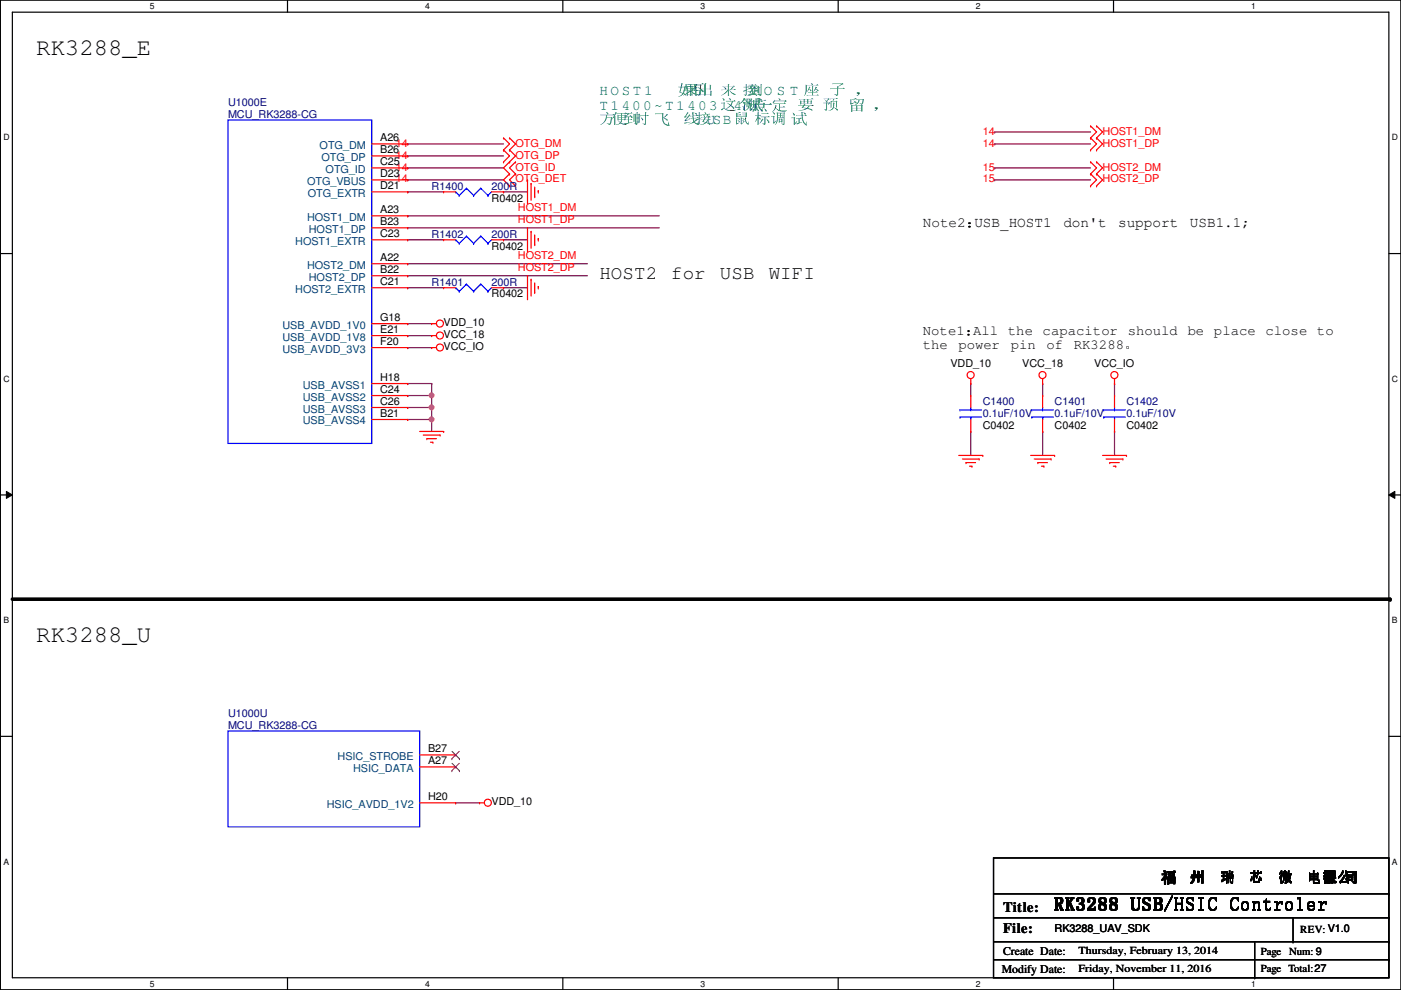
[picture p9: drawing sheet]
<svg xmlns="http://www.w3.org/2000/svg" width="297mm" height="210mm" viewBox="0 0 297 210" stroke-linecap="round" stroke-linejoin="round" font-family="sans-serif">
<path d="M.1 0h296.9v209.8h-296.9zM2.6 2.6h291.9v204.7h-291.9z" fill="none" stroke="#000" stroke-width=".25"/>
<g fill="#fff">
<path d="M31.8 .3h1v2h-1z"/>
<path d="M31.8 207.6h1v1.9h-1z"/>
</g>
<path d="M61 0v2.6M61 207.3v2.5" fill="none" stroke="#000" stroke-width=".25"/>
<g fill="#fff">
<path d="M90.1 .3h1v2h-1z"/>
<path d="M90.1 207.6h1v1.9h-1z"/>
</g>
<path d="M119.3 0v2.6M119.3 207.3v2.5" fill="none" stroke="#000" stroke-width=".25"/>
<g fill="#fff">
<path d="M148.5 .3h1v2h-1z"/>
<path d="M148.5 207.6h1v1.9h-1z"/>
</g>
<path d="M177.7 0v2.6M177.7 207.3v2.5" fill="none" stroke="#000" stroke-width=".25"/>
<g fill="#fff">
<path d="M206.9 .3h1v2h-1z"/>
<path d="M206.9 207.6h1v1.9h-1z"/>
</g>
<path d="M236.1 0v2.6M236.1 207.3v2.5" fill="none" stroke="#000" stroke-width=".25"/>
<g fill="#fff">
<path d="M265.3 .3h.9v2h-.9z"/>
<path d="M265.3 207.6h.9v1.9h-.9z"/>
<path d="M.7 28.2h1.3v1.9h-1.3z"/>
<path d="M295.1 28.2h1.3v1.9h-1.3z"/>
<path d="M.7 79.3h1.3v2h-1.3z"/>
<path d="M295.1 79.3h1.3v2h-1.3z"/>
</g>
<path d="M.1 53.8h2.5M294.5 53.8h2.5" fill="none" stroke="#000" stroke-width=".25"/>
<g fill="#fff">
<path d="M.7 130.5h1.2v2h-1.2z"/>
<path d="M295.1 130.5h1.2v2h-1.2z"/>
</g>
<path d="M.1 104.9h2.5M294.5 104.9h2.5" fill="none" stroke="#000" stroke-width=".25"/>
<path d="M1.4 104.2l1.2 .7-1.2 .8zM294.5 104.9l1.2-.7v1.5z" fill="#000"/>
<path d="M1.4 104.2l1.2 .7-1.2 .8zM294.5 104.9l1.2-.7v1.5z" fill="none" stroke="#000" stroke-width=".21"/>
<g fill="#fff">
<path d="M.7 181.7h1.2v2h-1.2z"/>
<path d="M295.1 181.7h1.2v2h-1.2z"/>
</g>
<path d="M.1 156.1h2.5M294.5 156.1h2.5" fill="none" stroke="#000" stroke-width=".25"/>
<path d="M2.6 127h292.1" fill="none" stroke="#000" stroke-width=".76"/>
<circle cx="294.7" cy="127" r=".38" fill="#000"/>
<path d="M86.4 35.6h.1M86.4 30.5h.1M86.4 35.6h20.4M86.4 30.5h20.4M86.4 83.9h.1M86.4 83.9h5.1" fill="none" stroke="#800040" stroke-width=".25"/>
<circle cx="91.5" cy="83.8" r=".49" fill="#f0f"/>
<circle cx="91.5" cy="83.8" r=".49" fill="none" stroke="#f0f" stroke-width=".25"/>
<path d="M86.4 81.3h.1M86.4 81.3h5.1M91.5 81.3h.1M91.5 88.9h.1M91.5 81.3v2.6M91.5 88.9v2.6" fill="none" stroke="#800040" stroke-width=".25"/>
<circle cx="91.5" cy="88.9" r=".49" fill="#f0f"/>
<circle cx="91.5" cy="88.9" r=".49" fill="none" stroke="#f0f" stroke-width=".25"/>
<path d="M86.4 88.9h.1M86.4 86.4h.1M86.4 86.4h5.1M91.5 86.4h.1M91.5 86.4v2.5h-5.1" fill="none" stroke="#800040" stroke-width=".25"/>
<circle cx="91.5" cy="86.4" r=".49" fill="#f0f"/>
<circle cx="91.5" cy="86.4" r=".49" fill="none" stroke="#f0f" stroke-width=".25"/>
<g fill="none" stroke="#800040" stroke-width=".25">
<path d="M86.4 33.1h.1M86.4 38.1h.1M86.4 33.1h20.4M86.4 38.1h20.4M210.9 28h.1M210.9 30.5h.1M210.9 35.6h.1M210.9 38.1h.1M210.9 38.1h20.3M210.9 28h20.3M210.9 30.5h20.3M210.9 35.6h20.3"/>
<path d="M86.4 40.7h.1M86.4 50.8h.1M86.4 45.8h.1M86.4 48.3h.1M86.4 55.9h.1M86.4 58.5h.1M86.4 40.7h7.7M86.4 50.8h7.7M86.4 45.8h53.4M86.4 48.3h53.4M86.4 55.9h38.1M86.4 58.5h38.1"/>
<path d="M106.8 40.7h.1M106.8 50.8h.1M106.8 40.7h5M106.8 50.8h5M86.4 73.7h.1M86.4 71.2h.1M86.4 68.6h.1M86.4 61h.1M86.4 73.7h5.1M86.4 71.2h5.1M86.4 68.6h5.1M86.4 61h7.7"/>
<path d="M106.8 61h.1M106.8 61h5M91.5 83.9h.1M91.5 83.9v2.5M205.8 81.3h.1M205.8 91.5h.1M205.8 81.3v2.6M205.8 91.5v5.1M221.1 81.3h.1M221.1 91.5h.1M221.1 81.3v2.6M221.1 91.5v5.1"/>
<path d="M236.3 81.3h.1M236.3 91.5h.1M236.3 81.3v2.6M236.3 91.5v5.1M96.6 170.2h.1M96.6 170.2h5.1"/>
</g>
<g fill="none" stroke="#f00" stroke-width=".25">
<path d="M78.8 30.5h7.6M78.8 33.1h7.6M78.8 38.1h7.6M78.8 35.6h7.6M86.4 30.5h.1M86.4 33.1h.1M86.4 38.1h.1M86.4 35.6h.1M106.8 31.8h.1M106.8 29.3h.1M106.8 34.3h.1M106.8 29.3l1.2 1.2-1.2 1.3"/>
<path d="M106.8 31.8l1.2 1.3-1.2 1.2M108 31.8h.1M108 29.3h.1M108 34.3h.1M108 36.9h.1M108 39.4h.1M108 29.3l1.3 1.2-1.3 1.3M108 31.8l1.3 1.3-2.5 2.5 1.2 1.3M108 36.9l-1.2 1.2 1.2 1.3M109.3 36.9h.1M109.3 34.3h.1M109.3 39.4h.1"/>
<path d="M109.3 34.3l-1.3 1.3 1.3 1.3M109.3 36.9l-1.3 1.2 1.3 1.3M111.8 38.1h.1M111.8 38.1v5.1M112.6 38.9h.1M112.6 38.9v3.6M113.4 39.7v2M231.2 29.3h.1M231.2 26.7h.1M231.2 31.8h.1M231.2 36.9h.1M231.2 34.3h.1"/>
<path d="M231.2 39.4h.1M231.2 26.7l1.3 1.3-1.3 1.3M231.2 29.3l1.3 1.2-1.3 1.3M231.2 34.3l1.3 1.3-1.3 1.3M231.2 36.9l1.3 1.2-1.3 1.3M232.5 29.3h.1M232.5 26.7h.1M232.5 31.8h.1M232.5 36.9h.1M232.5 34.3h.1M232.5 39.4h.1M232.5 26.7l1.3 1.3-1.3 1.3"/>
<path d="M232.5 29.3l1.3 1.2-1.3 1.3M232.5 34.3l1.3 1.3-1.3 1.3M232.5 36.9l1.3 1.2-1.3 1.3M78.8 40.7h7.6M78.8 45.8h7.6M78.8 48.3h7.6M78.8 55.9h7.6M78.8 58.5h7.6M78.8 50.8h7.6M86.4 40.7h.1M86.4 45.8h.1M86.4 48.3h.1"/>
<path d="M86.4 55.9h.1M86.4 58.5h.1M86.4 50.8h.1M94.1 40.7h.1M94.1 50.8h.1M94.1 40.7h2.5M94.1 50.8h2.5M104.2 40.7h2.6M104.2 50.8h2.6M106.8 40.7h.1M106.8 50.8h.1M111.8 58.5h.1"/>
<path d="M111.8 48.3h.1M111.8 48.3v5.1M111.8 58.5v5M112.6 59.2h.1M112.6 49.1h.1M112.6 49.1v3.5M112.6 59.2v3.6M113.4 41.7h.1M113.4 51.9h.1M113.4 49.8v2.1M113.4 60v2M114.1 40.4h.1"/>
<path d="M114.1 50.6h.1M114.1 40.4v.5M114.1 50.6v.5M78.8 73.7h7.6M78.8 68.6h7.6M78.8 71.2h7.6M78.8 61h7.6M86.4 61h.1M86.4 68.6h.1M86.4 73.7h.1M86.4 71.2h.1M91.5 73.7h.1"/>
<path d="M91.5 68.6h.1M91.5 71.2h.1M91.5 73.7h1M91.5 68.6h1M91.5 71.2h1M94.1 61h.1M94.1 61h2.5M104.2 61h2.6M106.8 61h.1M113.4 62h.1M114.1 60.7h.1M114.1 60.7v.6"/>
<path d="M78.8 81.3h7.6M78.8 83.9h7.6M78.8 86.4h7.6M78.8 88.9h7.6M86.4 81.3h.1M86.4 83.9h.1M86.4 86.4h.1M86.4 88.9h.1M89 91.5h5.1M89.7 92.2h3.6M90.5 93h.1M90.5 93h2"/>
<path d="M91.3 93.8h.5M91.8 93.8h.1M93.3 92.2h.1M94.1 91.5h.1M203.3 96.6h5.1M204 97.3h3.6M204.8 98.1h.1M204.8 98.1h2M205.6 98.8h.5M205.8 81.3h.1M205.8 91.5h.1M205.8 83.9h.1"/>
<path d="M205.8 80.3v1M205.8 83.9v2.5M205.8 88.9v2.6M206.1 98.8h.1M207.6 97.3h.1M208.4 96.6h.1M218.5 96.6h5.1M219.3 97.3h3.5M220 98.1h.1M220 98.1h2.1M220.8 98.8h.5M221.1 81.3h.1"/>
<path d="M221.1 91.5h.1M221.1 83.9h.1M221.1 80.3v1M221.1 83.9v2.5M221.1 88.9v2.6M221.3 98.8h.1M222.8 97.3h.1M223.6 96.6h.1M233.8 96.6h5M234.5 97.3h3.6M235.3 98.1h.1M235.3 98.1h2"/>
<path d="M236 98.8h.6M236.3 81.3h.1M236.3 91.5h.1M236.3 83.9h.1M236.3 80.3v1M236.3 83.9v2.5M236.3 88.9v2.6M236.6 98.8h.1M238.1 97.3h.1M238.8 96.6h.1M89 170.2h7.6M89 160.1h7.6"/>
<path d="M89 162.6h7.6M96.6 160.1h.1M96.6 162.6h.1M96.6 170.2h.1M101.7 170.2h.1M101.7 170.2h1"/>
<circle cx="93.3" cy="73.7" r=".75"/>
<circle cx="93.3" cy="68.6" r=".75"/>
<circle cx="93.3" cy="71.1" r=".75"/>
<circle cx="205.8" cy="79.5" r=".75"/>
<circle cx="221" cy="79.5" r=".75"/>
<circle cx="236.3" cy="79.5" r=".75"/>
<circle cx="103.4" cy="170.2" r=".75"/>
</g>
<g fill="none" stroke="#000" stroke-width=".25">
<path d="M210.6 181.9h83.9v25.4h-83.9zM210.6 189.5h83.9M210.6 194.6h83.9M210.6 199.7h83.9M266 199.7v7.6M274.1 199.7h.1M274.1 194.6v5.1M294.5 189.5h.1M294.5 194.6h.1M294.5 199.7h.1M210.6 203.5h83.9M266 207.3h.1"/>
<path d="M294.5 203.5h.1"/>
</g>
<g fill="none" stroke="#00f" stroke-width=".25">
<path d="M48.3 25.4h30.5v68.6h-30.5zM98.9 39.9h.1M98.9 39.9l1.5 1.5M98.9 39.9l-1.5 1.5M101.9 39.9h.1M101.9 39.9l1.6 1.5M101.9 39.9l-1.5 1.5M96.6 40.7h.1M96.6 50.8h.1M96.6 40.7l.8 .7M96.6 50.8l.8 .8M97.4 41.4h.1"/>
<path d="M97.4 51.6h.1M98.9 50.1h.1M98.9 50.1l1.5 1.5M98.9 50.1l-1.5 1.5M100.4 41.4h.1M100.4 51.6h.1M101.9 50.1h.1M101.9 50.1l1.6 1.5M101.9 50.1l-1.5 1.5M103.5 41.4h.1M103.5 51.6h.1M104.2 40.7l-.7 .7"/>
<path d="M104.2 50.8l-.7 .8M96.6 61h.1M96.6 61l.8 .8M97.4 61.8h.1M98.9 60.2h.1M98.9 60.2l1.5 1.6M98.9 60.2l-1.5 1.6M100.4 61.8h.1M101.9 60.2h.1M101.9 60.2l1.6 1.6M101.9 60.2l-1.5 1.6M103.5 61.8h.1"/>
<path d="M104.2 61l-.7 .8M203.5 86.9h.1M203.5 88.4h.1M203.5 86.9h4.6M203.5 88.4h4.6M205.8 88.4h.1M205.8 86.9h.1M205.8 86.4v.5M205.8 88.4v.5M218.8 86.9h.1M218.8 88.4h.1M218.8 86.9h4.5"/>
<path d="M218.8 88.4h4.5M221.1 88.4h.1M221.1 86.9h.1M221.1 86.4v.5M221.1 88.4v.5M234 86.9h.1M234 88.4h.1M234 86.9h4.6M234 88.4h4.6M236.3 88.4h.1M236.3 86.9h.1M236.3 86.4v.5"/>
<path d="M236.3 88.4v.5M48.3 155h40.7v20.3h-40.7z"/>
</g>
<path d="M95.8 159.3l1.6 1.6M97.4 159.3l-1.6 1.6M95.8 160.9h.1M95.8 163.4h.1M95.8 161.8l1.6 1.6M97.4 161.8l-1.6 1.6M97.4 160.9h.1M97.4 163.4h.1" fill="none" stroke="#804000" stroke-width=".21"/>
<circle cx="91.5" cy="83.8" r=".49" fill="#f0f"/>
<circle cx="91.5" cy="83.8" r=".49" fill="none" stroke="#f0f" stroke-width=".25"/>
<circle cx="91.5" cy="88.9" r=".49" fill="#f0f"/>
<circle cx="91.5" cy="88.9" r=".49" fill="none" stroke="#f0f" stroke-width=".25"/>
<circle cx="91.5" cy="86.4" r=".49" fill="#f0f"/>
<circle cx="91.5" cy="86.4" r=".49" fill="none" stroke="#f0f" stroke-width=".25"/>
<g font-size="5.1">
<text x="7.7" y="11.7">RK3288_E</text>
<text x="7.7" y="136.2">RK3288_U</text>
</g>
<g font-size="4.1">
<text x="127.1" y="59.2">HOST2</text>
<text x="142.3" y="59.2">for</text>
<text x="152.7" y="59.2">USB</text>
<text x="163" y="59.2">WIFI</text>
<text x="223.4" y="193">RK3288 USB/HSIC Controler</text>
</g>
<g font-size="3" fill="#008040">
<text x="127.1" y="20.2">H O S T 1</text>
<text x="127.1" y="23.3">T1400~T1403这4个个</text>
<text x="143.5" y="20.2">如如</text>
<text x="144.6" y="20.2">如如 如 如</text>
<text x="145.7" y="20.2">如</text>
<text x="157.1" y="23.3">个个个 个 个 个 ，</text>
<text x="158.1" y="23.3">个</text>
<text x="158.4" y="20.2">如</text>
<text x="159.6" y="20.2">H O S T 座 座 ，</text>
<text x="127.1" y="26.3">方方如方 方</text>
<text x="144.8" y="26.3">方如USB鼠 鼠鼠 个</text>
</g>
<g font-size="3">
<text x="195.7" y="48.2">Note2：</text>
<text x="206.6" y="48.2">USB_HOST1</text>
<text x="225.5" y="48.2">don't</text>
<text x="237.1" y="48.2">support</text>
<text x="252.3" y="48.2">USB1.1;</text>
<text x="195.7" y="71">Note1：</text>
<text x="206.3" y="71">All the capacitor should be place close to</text>
<text x="195.7" y="74">the</text>
<text x="203.2" y="74">power</text>
<text x="214.3" y="74">pin</text>
<text x="221.9" y="74">of</text>
<text x="227.7" y="74">RK3288。</text>
<text x="246.3" y="187.1">福</text>
<text x="252.5" y="187.1">州</text>
<text x="258.7" y="187.1">瑞</text>
<text x="264.8" y="187.1">芯</text>
<text x="271" y="187.1">微</text>
<text x="277.2" y="187.1">电子</text>
<text x="280.4" y="187.1">有 司</text>
<text x="280.5" y="187.1">限公</text>
<text x="212.7" y="193.3">Title:</text>
<text x="212.7" y="197.9">File:</text>
</g>
<g font-size="2.5">
<text x="212.7" y="202.4">Create Date:</text>
<text x="212.4" y="206.2">Modify Date:</text>
</g>
<g font-size="2.3" fill="#000080">
<text x="48.3" y="22.4">U1000E</text>
<text x="48.3" y="25">MCU_RK3288-CG</text>
<text x="91.5" y="40.2">R1400</text>
<text x="104.2" y="40.2">200R</text>
<text x="91.5" y="50.4">R1402</text>
<text x="104.2" y="50.4">200R</text>
<text x="91.5" y="60.5">R1401</text>
<text x="104.2" y="60.5">200R</text>
<text x="208.4" y="85.9">C1400</text>
<text x="208.4" y="88.5">0.1uF/10V</text>
<text x="223.6" y="85.9">C1401</text>
<text x="223.6" y="88.5">0.1uF/10V</text>
<text x="238.8" y="85.9">C1402</text>
<text x="238.8" y="88.5">0.1uF/10V</text>
<text x="48.3" y="152">U1000U</text>
<text x="48.3" y="154.5">MCU_RK3288-CG</text>
</g>
<g font-size="2.3">
<text x="80.6" y="30">A26</text>
<text x="80.6" y="32.5">B26</text>
<text x="80.6" y="35.1">C25</text>
<text x="80.6" y="37.6">D23</text>
<text x="80.6" y="40.1">D21</text>
<text x="80.6" y="45.2">A23</text>
<text x="80.6" y="47.8">B23</text>
<text x="104.2" y="42.8">R0402</text>
<text x="80.6" y="50.3">C23</text>
<text x="104.2" y="52.9">R0402</text>
<text x="80.6" y="55.4">A22</text>
<text x="80.6" y="57.9">B22</text>
<text x="80.6" y="60.5">C21</text>
<text x="104.2" y="63.1">R0402</text>
<text x="80.6" y="68.1">G18</text>
<text x="80.6" y="70.6">E21</text>
<text x="94.1" y="69.2">VDD_10</text>
<text x="94.1" y="71.7">VCC_18</text>
<text x="80.6" y="73.2">F20</text>
<text x="94.1" y="74.3">VCC_IO</text>
<text x="201.5" y="77.8">VDD_10</text>
<text x="216.7" y="77.8">VCC_18</text>
<text x="232" y="77.8">VCC_IO</text>
<text x="80.6" y="80.8">H18</text>
<text x="80.6" y="83.3">C24</text>
<text x="80.6" y="85.9">C26</text>
<text x="80.6" y="88.4">B21</text>
<text x="208.4" y="91">C0402</text>
<text x="223.6" y="91">C0402</text>
<text x="238.8" y="91">C0402</text>
<text x="90.8" y="159.5">B27</text>
<text x="90.8" y="162.1">A27</text>
<text x="90.8" y="169.7">H20</text>
<text x="104.2" y="170.8">VDD_10</text>
<text x="223.6" y="197.7">RK3288_UAV_SDK</text>
<text x="275.7" y="197.9">REV: V1.0</text>
<text x="228.7" y="202.2">Thursday, February 13, 2014</text>
<text x="267.3" y="202.5">Page</text>
<text x="273.3" y="202.5">Num: 9</text>
<text x="228.7" y="206">Friday, November 11, 2016</text>
<text x="267.3" y="206">Page Total:27</text>
</g>
<g font-size="2.3" fill="#f00">
<text x="208.4" y="28.5">14</text>
<text x="233.8" y="28.5">HOST1_DM</text>
<text x="83.9" y="31.1">14</text>
<text x="83.9" y="33.6">14</text>
<text x="109.3" y="31.1">OTG_DM</text>
<text x="109.3" y="33.6">OTG_DP</text>
<text x="208.4" y="31.1">14</text>
<text x="233.8" y="31.1">HOST1_DP</text>
<text x="83.9" y="36.2">14</text>
<text x="83.9" y="38.7">14</text>
<text x="109.3" y="36.2">OTG_ID</text>
<text x="109.3" y="38.7">OTG_DET</text>
<text x="208.4" y="36.2">15</text>
<text x="208.4" y="38.7">15</text>
<text x="233.8" y="36.2">HOST2_DM</text>
<text x="233.8" y="38.7">HOST2_DP</text>
<text x="109.8" y="44.8">HOST1_DM</text>
<text x="109.8" y="47.4">HOST1_DP</text>
<text x="109.8" y="55">HOST2_DM</text>
<text x="109.8" y="57.5">HOST2_DP</text>
</g>
<g font-size="2.3" fill="#004080">
<text x="67.8" y="31.6">OTG_DM</text>
<text x="68.2" y="34.1">OTG_DP</text>
<text x="65.1" y="39.2">OTG_VBUS</text>
<text x="65.3" y="41.7">OTG_EXTR</text>
<text x="69" y="36.7">OTG_ID</text>
<text x="65.1" y="46.8">HOST1_DM</text>
<text x="62.6" y="51.9">HOST1_EXTR</text>
<text x="65.5" y="49.4">HOST1_DP</text>
<text x="65.1" y="57">HOST2_DM</text>
<text x="65.5" y="59.5">HOST2_DP</text>
<text x="62.6" y="62.1">HOST2_EXTR</text>
<text x="59.9" y="69.7">USB_AVDD_1V0</text>
<text x="59.9" y="74.8">USB_AVDD_3V3</text>
<text x="59.9" y="72.2">USB_AVDD_1V8</text>
<text x="64.2" y="82.4">USB_AVSS1</text>
<text x="64.2" y="84.9">USB_AVSS2</text>
<text x="64.2" y="87.5">USB_AVSS3</text>
<text x="64.2" y="90">USB_AVSS4</text>
<text x="71.6" y="161.1">HSIC_STROBE</text>
<text x="74.9" y="163.7">HSIC_DATA</text>
<text x="69.3" y="171.3">HSIC_AVDD_1V2</text>
</g>
<g font-size="1.8">
<text x="31.8" y="1.9">5</text>
<text x="90.1" y="1.9">4</text>
<text x="148.5" y="1.9">3</text>
<text x="206.9" y="1.9">2</text>
<text x="265.3" y="1.9">1</text>
<text x=".7" y="29.8">D</text>
<text x="295.1" y="29.8">D</text>
<text x=".7" y="80.9">C</text>
<text x="295.1" y="80.9">C</text>
<text x=".7" y="132.1">B</text>
<text x="295.1" y="132.1">B</text>
<text x=".7" y="183.3">A</text>
<text x="295.1" y="183.3">A</text>
<text x="31.8" y="209.2">5</text>
<text x="90.1" y="209.2">4</text>
<text x="148.5" y="209.2">3</text>
<text x="206.9" y="209.2">2</text>
<text x="265.3" y="209.2">1</text>
</g>
</svg>
